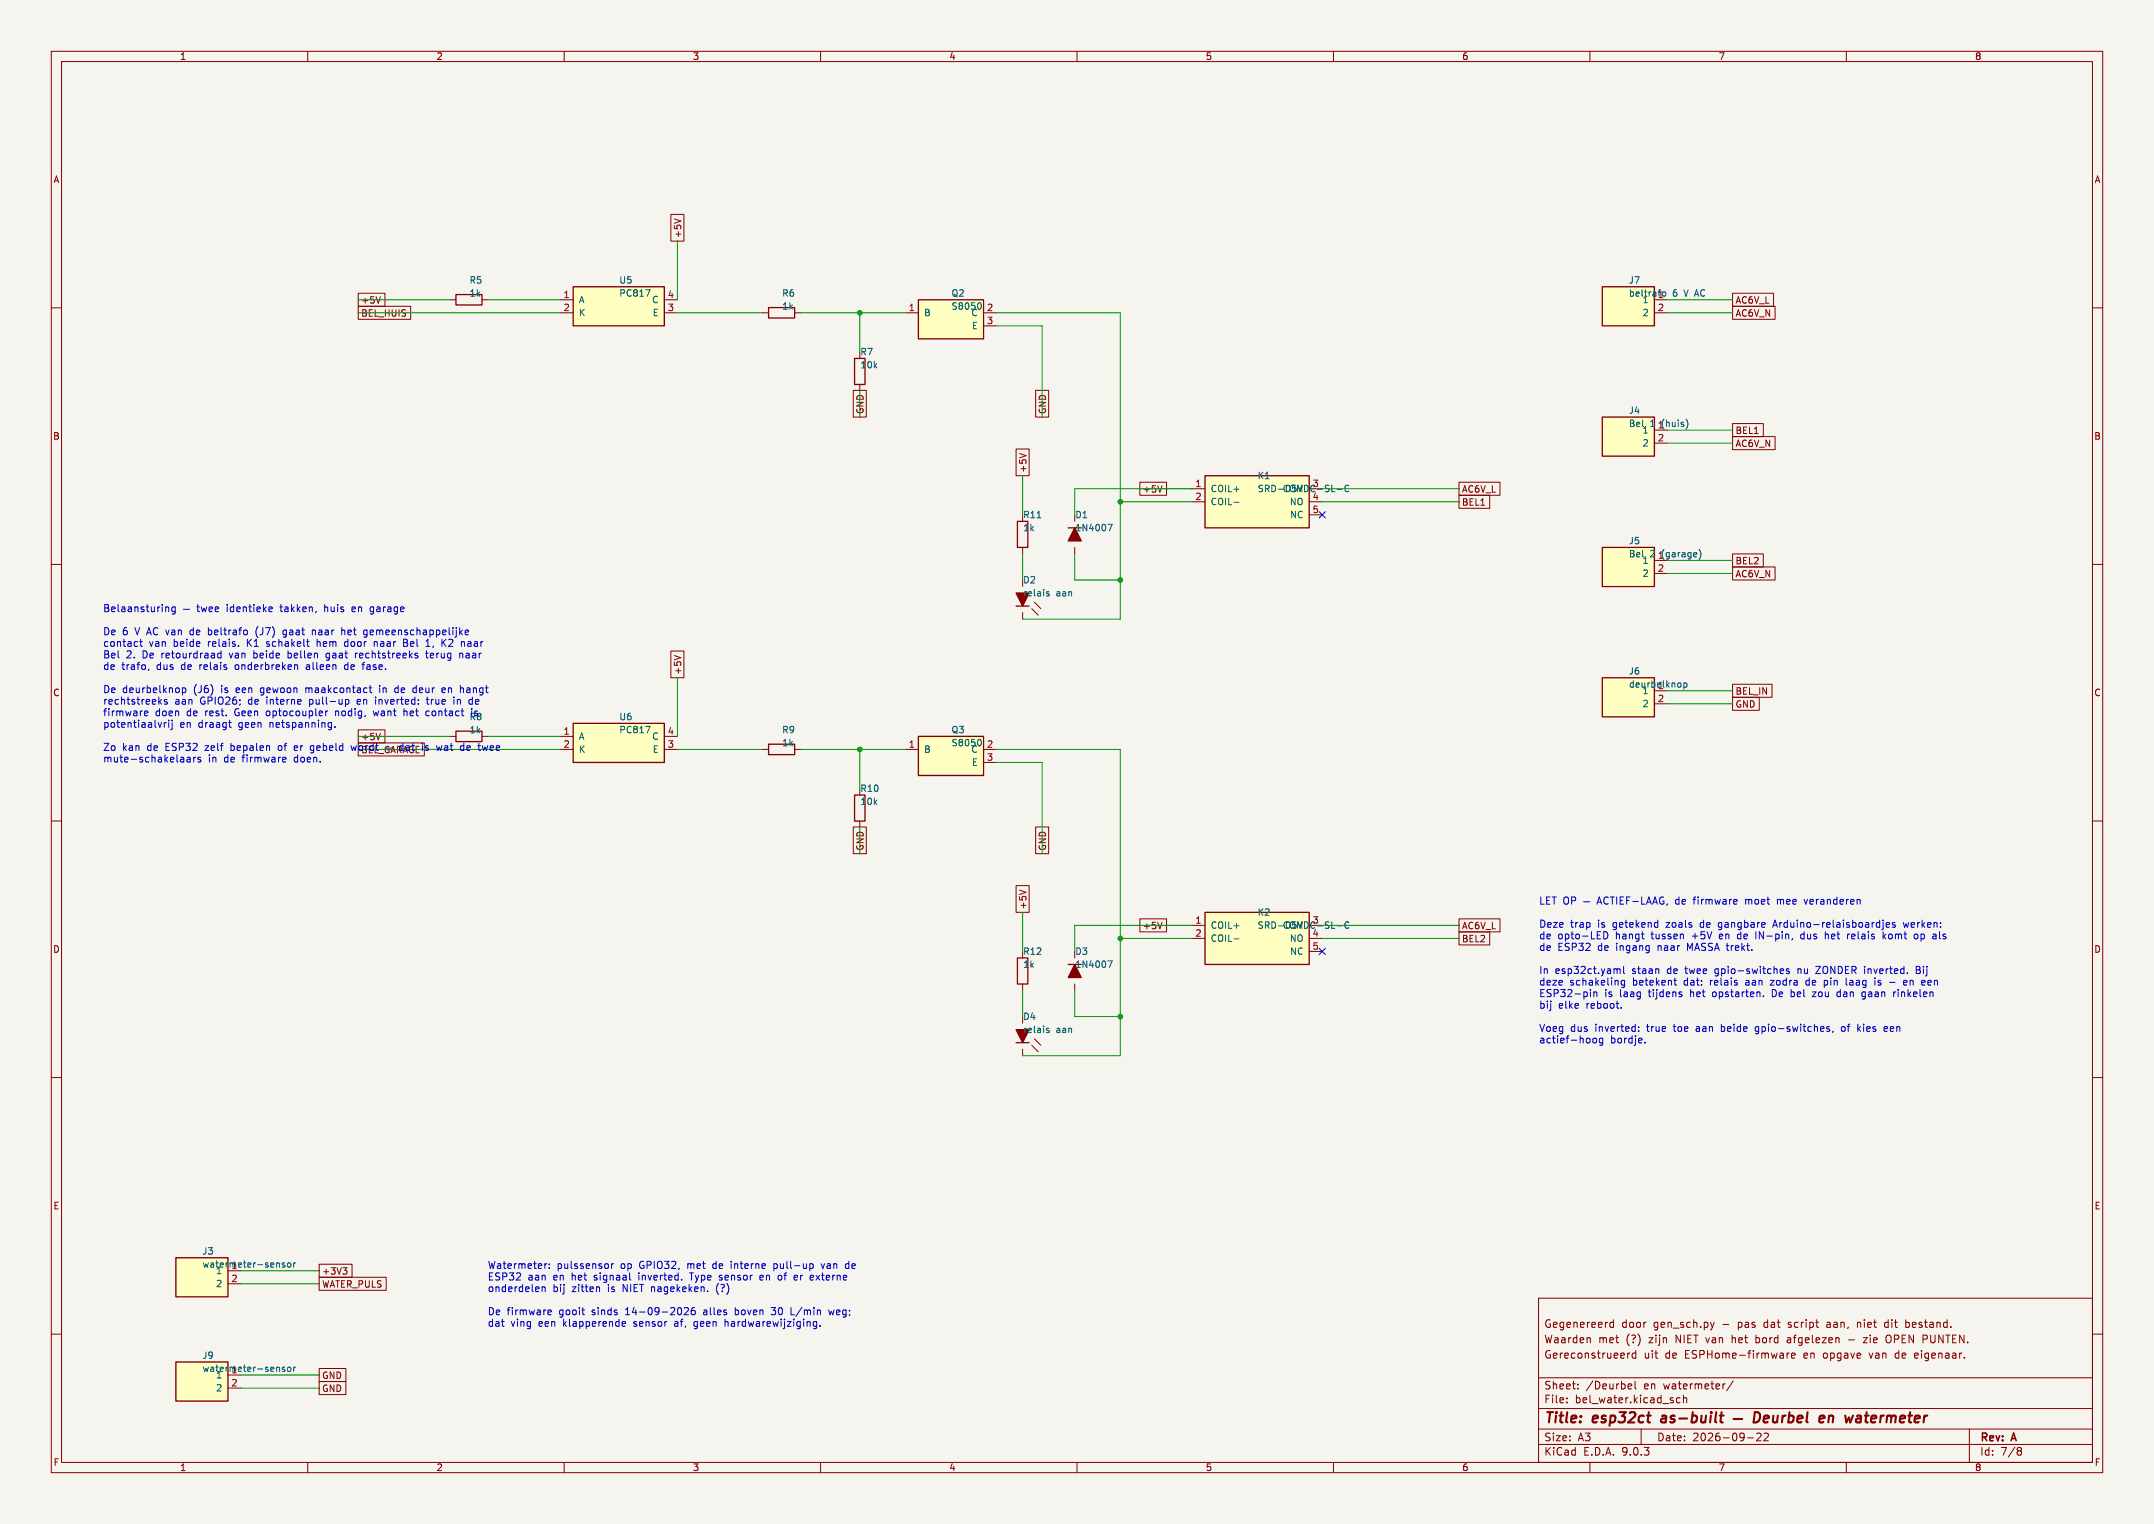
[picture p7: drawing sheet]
<svg xmlns="http://www.w3.org/2000/svg" width="420mm" height="297mm" viewBox="0 0 420 297" stroke-linecap="round" stroke-linejoin="round" font-family="sans-serif">
<path d="M0 0h420v297h-420z" fill="#f5f4ef" stroke="#f5f4ef" stroke-width=".19"/>
<g fill="none" stroke="#840000" stroke-width=".19">
<path d="M10 10h400v277h-400zM12 12h396v273h-396zM60 10v2M110 10v2M160 10v2M210 10v2M260 10v2M310 10v2M360 10v2M87.6 58.4h1.3M94 58.4h1.2M10 60h2"/>
<path d="M408 60h2M10 110h2M408 110h2M10 160h2M408 160h2M10 210h2M408 210h2M300 253h108v32h-108zM313.9 258.4l.3 .3 .4-.1M314.6 257.2v1.5M314.6 257.8l-.4-.1-.3 .3M333.5 257.7l.4 1"/>
<path d="M333.9 258.7l-.2 .3M334.2 257.7l-.3 1M356.2 258.2v.4M362.2 257.7v1M362.4 257.7l-.2 .1M368 257.7l-.4 .1-.2 .2 .1 .5 .5 .2M371.6 258.6h.6M371.6 257.8h.6M371.6 257.2v1.5M10 260h2M300 278.5h108M300 274.5h108"/>
<path d="M300 268.5h108M305.5 273.2v.2M305.5 272.5v.1M307.7 270.5v.2M307.7 269.8v.1M310 260.8l.1 .9M317.4 263.7v1M317.7 269.7l.4 .1 .1 .2-.8 .2M317.8 263.7l-.3 .1-.1 .2M318.1 270.6l-.4 .1M318.8 269.2v1.3l.2 .2M318.9 263.8l-.4-.1-.3 .3 .2 .6h.5"/>
<path d="M318.9 263.2v1.5M320 278.5v3M327.6 272.5l-.4-.1-.3 .3 .1 .6h.6M328.2 272.5l.2-.1 .4 .1 .1 .9M328.2 271.9v1.5M336.2 269.7h.2M337.9 269.1l-1.2 1.9M342.4 260.2v1.5M342.4 261.6l.1 .1M342.5 260.7l-.1 .1M342.5 279.4l.6-.1 .2 .1 .1 .3-1 1.1h1M343.9 279.4l.6-.1 .2 .1 .1 .3-.9 1.1h.9"/>
<path d="M348.4 263.7v1M348.9 263.7l-.3 .1-.2 .2M348.9 260.7l-.4 .1M349 261.1h-.3a.29 .29 0 0 0-.3 .3 .29 .29 0 0 0 .3 .3h.3M349.3 264.2l.7-.2-.1-.2-.4-.1-.2 .2 .1 .7h.5M360.4 261.1h1.2M363.3 260.7h.8l-.8 1h.8M367.8 261.5a.5 .5 0 0 0 .7 .1M368.5 260.3a.5 .5 0 0 0-.7 .1M369.6 263.8v.7M373.8 263.7h-.3l-.2 .2 .1 .7 .4 .1M374 264l-.7 .2"/>
<path d="M384 278.5v6.5M408 260h2M60 285v2M110 285v2M160 285v2M210 285v2M260 285v2M300 281.5h108M310 285v2M340.7 280.2h1.2M360 285v2M393.6 282.1l.4 .1 .2 .2-.3 .3"/>
<path d="M393.6 282.7h.3M393.9 282.7l.2 .2 .1 .4-.2 .2-.4 .1"/>
</g>
<g fill="none" stroke="#840000" stroke-width=".4">
<path d="M324 276.5l-.2 .4 .3 .3M335.3 275.9h.8M338 276.5h1.7M342.2 275.2a.96 .96 0 0 1 1 .6 .96 .96 0 0 1-.3 1.1l-.5 .3h-.5zM343.9 276.5l1-.2-.1-.3h-.7l-.3 .9 .3 .3 .6-.1M345.8 275.9l-.1 1.2a.57 .57 0 0 0 .8-.1M346.6 275.9l-.1 1.3M347.6 275.9l-.2 1.3M348.2 275.9l-.4 .1-.3 .3M348.8 276h.8l.1 .3v.5a.66 .66 0 0 1-1 .3M348.9 275.2l-.2 2M350.5 276.5l.9-.2v-.3h-.8l-.2 .9 .3 .3 .6-.1"/>
<path d="M352.4 275.2l-.2 1.7 .3 .3M354.8 276.5l.9-.2v-.3h-.8l-.2 .9 .3 .3 .5-.1M356.6 275.9l-.1 1.3M357.4 276a.57 .57 0 0 0-.8 .1M362.3 275.9l.5 .1v1.2M362.8 277.1l-.7 .1M362.9 276.3l-.7 .1"/>
</g>
<path d="M88.9 57.4h5.1v2h-5.1z" fill="none" stroke="#840000" stroke-width=".25"/>
<path d="M312.4 132.1h10.2v7.6h-10.2z" fill="#ffffc2"/>
<path d="M312.4 132.1h10.2v7.6h-10.2z" fill="none" stroke="#840000" stroke-width=".25"/>
<path d="M322.6 137.2h2.5" fill="none" stroke="#840000" stroke-width=".19"/>
<path d="M328.3 133.1v1.3M328.3 133.1h.4l.2 .2-.1 .6h-.5" fill="none" stroke="#006464" stroke-width=".19"/>
<path d="M34.3 265.4h10.1v7.6h-10.1z" fill="#ffffc2"/>
<path d="M88.9 142.5h5.1v2h-5.1zM34.3 265.4h10.1v7.6h-10.1z" fill="none" stroke="#840000" stroke-width=".25"/>
<path d="M87.6 143.5h1.3M94 143.5h1.2M44.4 270.5h2.6" fill="none" stroke="#840000" stroke-width=".19"/>
<path d="M55.5 266.5l-.3-.1-.2 .2 .1 .2 .4 .1v.3h-.5M56.2 266.5l.3-.1 .2 .3v.3l-.2 .3-.3-.1-.1-.2zM57.3 266.4v.9M57.6 266.4l-.3 .3" fill="none" stroke="#006464" stroke-width=".19"/>
<path d="M111.8 55.9h17.7v7.6h-17.7z" fill="#ffffc2"/>
<path d="M111.8 55.9h17.7v7.6h-17.7z" fill="none" stroke="#840000" stroke-width=".25"/>
<path d="M109.2 58.4h2.6M129.5 58.4h2.6M109.2 61h2.6M129.5 61h2.6" fill="none" stroke="#840000" stroke-width=".19"/>
<path d="M125.9 56.5h.8l-.5 1.2" fill="none" stroke="#006464" stroke-width=".19"/>
<path d="M312.4 81.3h10.2v7.6h-10.2z" fill="#ffffc2"/>
<path d="M312.4 81.3h10.2v7.6h-10.2z" fill="none" stroke="#840000" stroke-width=".25"/>
<path d="M322.6 83.8h2.5M322.6 86.4h2.5" fill="none" stroke="#840000" stroke-width=".19"/>
<path d="M329 82l.1 .5-.1 .8" fill="none" stroke="#006464" stroke-width=".19"/>
<path d="M111.8 141h17.7v7.6h-17.7z" fill="#ffffc2"/>
<path d="M111.8 141h17.7v7.6h-17.7z" fill="none" stroke="#840000" stroke-width=".25"/>
<path d="M109.2 143.5h2.6M109.2 146.1h2.6M129.5 143.5h2.6M129.5 146.1h2.6" fill="none" stroke="#840000" stroke-width=".19"/>
<path d="M125.9 141.5h.8l-.5 1.3" fill="none" stroke="#006464" stroke-width=".19"/>
<path d="M234.9 92.7h20.4v10.2h-20.4z" fill="#ffffc2"/>
<path d="M234.9 92.7h20.4v10.2h-20.4z" fill="none" stroke="#840000" stroke-width=".25"/>
<path d="M232.4 95.3h2.5M232.4 97.8h2.5M255.3 97.8h2.5M255.3 100.3h2.5" fill="none" stroke="#840000" stroke-width=".19"/>
<path d="M240.6 97.9h1M260.7 95.3h1M263 94.7a.6 .6 0 0 0-.8 .4 .6 .6 0 0 0 .6 .7l.2-.1" fill="none" stroke="#006464" stroke-width=".19"/>
<path d="M34.3 245.1h10.1v7.6h-10.1z" fill="#ffffc2"/>
<path d="M34.3 245.1h10.1v7.6h-10.1z" fill="none" stroke="#840000" stroke-width=".25"/>
<path d="M44.4 250.2h2.6" fill="none" stroke="#840000" stroke-width=".19"/>
<path d="M55.5 246.2l-.3-.1-.2 .2 .1 .2 .4 .1v.3h-.5M56.2 246.2l.3-.1 .2 .3v.3l-.2 .3-.3-.1-.1-.2zM57.3 246.1v.9M57.6 246.1l-.3 .3" fill="none" stroke="#006464" stroke-width=".19"/>
<path d="M312.4 55.9h10.2v7.6h-10.2z" fill="#ffffc2"/>
<path d="M312.4 55.9h10.2v7.6h-10.2z" fill="none" stroke="#840000" stroke-width=".25"/>
<path d="M322.6 58.4h2.5M322.6 61h2.5" fill="none" stroke="#840000" stroke-width=".19"/>
<path d="M324.4 56.9h.3l.1 .2-.1 .5-.3 .1" fill="none" stroke="#006464" stroke-width=".19"/>
<path d="M312.4 106.7h10.2v7.6h-10.2z" fill="#ffffc2"/>
<path d="M149.9 59.9h5v2.1h-5zM166.6 69.9h2.1v5h-2.1zM312.4 106.7h10.2v7.6h-10.2z" fill="none" stroke="#840000" stroke-width=".25"/>
<path d="M148.6 61h1.3M154.9 61h1.3M167.6 74.9v1.3M322.6 109.2h2.5M322.6 111.8h2.5" fill="none" stroke="#840000" stroke-width=".19"/>
<path d="M331.3 107.1a1.46 1.46 0 0 1 0 1.9" fill="none" stroke="#006464" stroke-width=".19"/>
<path d="M179.1 58.4h12.7v7.6h-12.7z" fill="#ffffc2"/>
<path d="M179.1 58.4h12.7v7.6h-12.7zM198.1 118.1h2.6" fill="none" stroke="#840000" stroke-width=".25"/>
<path d="M176.5 61h2.6M191.8 61h2.5M191.8 63.5h2.5M199.4 119.4v1.3M201.2 118.6l1.2 1.3M201.7 117.3l1.2 1.3" fill="none" stroke="#840000" stroke-width=".19"/>
<path d="M191 59a.79 .79 0 0 1 0 1.3M204.1 115.7l.5 .2-.1 .2h-.3M204.1 115.4h.4" fill="none" stroke="#006464" stroke-width=".19"/>
<path d="M198.1 115.6h2.6l-1.3 2.5z" fill="#840000" stroke="#840000" stroke-width=".25"/>
<path d="M179.1 143.5h12.7v7.6h-12.7z" fill="#ffffc2"/>
<path d="M149.9 145h5v2.1h-5zM166.6 154.9h2.1v5.1h-2.1zM179.1 143.5h12.7v7.6h-12.7z" fill="none" stroke="#840000" stroke-width=".25"/>
<path d="M148.6 146.1h1.3M154.9 146.1h1.3M176.5 146.1h2.6M191.8 146.1h2.5M191.8 148.6h2.5M167.6 160v1.3" fill="none" stroke="#840000" stroke-width=".19"/>
<path d="M191 144.1a.79 .79 0 0 1 0 1.3" fill="none" stroke="#006464" stroke-width=".19"/>
<path d="M234.9 177.8h20.4v10.2h-20.4z" fill="#ffffc2"/>
<path d="M198.4 101.6h2v5.1h-2zM208.3 102.9h2.5M234.9 177.8h20.4v10.2h-20.4zM198.4 186.7h2v5.1h-2zM208.3 188h2.5M198.1 203.2h2.6" fill="none" stroke="#840000" stroke-width=".25"/>
<g fill="none" stroke="#840000" stroke-width=".19">
<path d="M69.8 59.7h10.3v2.5h-10.3zM69.8 57.1h5.3v2.6h-5.3zM74.2 57.8l-.4 1.3M130.8 41.8h2.6v5.2h-2.6zM131.5 42.7l1.3 .4M337.8 57.1h8v2.6h-8zM337.8 59.7h8.3v2.5h-8.3zM166.4 76.1h2.5v5.2h-2.5zM201.9 76.1h2.6v5.2h-2.6zM198.1 87.5h2.6v5.2h-2.6zM198.8 88.4l1.3 .4M222.2 94h5.3v2.5h-5.3z"/>
<path d="M226.6 94.7l-.4 1.2M284.5 94h8v2.5h-8zM284.5 96.5h6v2.6h-6zM337.8 85.1h8.3v2.5h-8.3zM337.8 82.5h6v2.6h-6zM199.4 106.7v1.3M209.5 106.7v1.3M337.8 110.5h8.3v2.5h-8.3zM337.8 107.9h6v2.6h-6zM130.8 126.9h2.6v5.2h-2.6zM131.5 127.8l1.3 .4M337.8 133.3h7.7v2.6h-7.7z"/>
<path d="M337.8 135.9h5.2v2.5h-5.2zM69.8 142.2h5.3v2.6h-5.3zM69.8 144.8h12.9v2.5h-12.9zM74.2 142.9l-.4 1.3M166.4 161.2h2.5v5.2h-2.5zM198.1 172.6h2.6v5.2h-2.6zM198.8 173.5l1.3 .4M201.9 161.2h2.6v5.2h-2.6zM222.2 179.1h5.3v2.5h-5.3zM226.6 179.7l-.4 1.3M284.5 179.1h8v2.5h-8zM199.4 191.8v1.2"/>
<path d="M209.5 191.8v1.2M232.4 180.3h2.5M232.4 182.9h2.5M255.3 182.9h2.5M255.3 185.4h2.5M284.5 181.6h6v2.6h-6zM199.4 204.5v1.2M201.2 203.7l1.2 1.3M201.7 202.4l1.2 1.3M62.2 248.9h13.1v2.6h-13.1zM62.2 246.4h6.4v2.5h-6.4zM66.9 247.1h.7l-.4 .4"/>
<path d="M67.4 247.5l.2 .3v.3l-.2 .2M62.2 266.7h5.2v2.5h-5.2zM62.2 269.2h5.2v2.6h-5.2z"/>
</g>
<path d="M202.2 100.9h.7M216 102.2h.9l-.6 1.2M263 179.8a.6 .6 0 0 0-.8 .4 .6 .6 0 0 0 .6 .7l.2-.1M216 187.3h.9l-.6 1.2M240.6 183h1M260.7 180.4h1M204.1 200.8l.5 .2-.1 .2h-.3M204.1 200.5h.4" fill="none" stroke="#006464" stroke-width=".19"/>
<g fill="#840000" stroke="#840000" stroke-width=".25">
<path d="M209.5 102.9l1.3 2.5h-2.5z"/>
<path d="M198.1 200.7h2.6l-1.3 2.5z"/>
<path d="M209.5 188l1.3 2.5h-2.5z"/>
</g>
<g fill="none" stroke="#009600" stroke-width=".19">
<path d="M69.8 58.4h17.8M95.2 58.4h14M132.1 47v11.4M325.1 58.4h12.7M69.8 61h39.4M132.1 61h16.5M156.2 61h20.3M167.6 61v7.6M167.6 76.2v5.1M194.3 61h24.1v59.7h-19M194.3 63.5h8.9v17.8M325.1 61h12.7"/>
<path d="M199.4 92.7v7.6M218.4 97.8h14M232.4 95.3h-22.9v5M257.8 95.3h26.7M257.8 97.8h26.7M325.1 86.4h12.7M325.1 83.8h12.7M199.4 108v5M209.5 108v5h8.9M325.1 111.8h12.7M325.1 109.2h12.7M132.1 132.1v11.4"/>
<path d="M325.1 134.6h12.7M325.1 137.2h12.7M69.8 146.1h39.4M69.8 143.5h17.8M95.2 143.5h14M132.1 146.1h16.5M156.2 146.1h20.3M167.6 146.1v7.6M194.3 148.6h8.9v17.8M194.3 146.1h24.1v59.6h-19M167.6 161.3v5.1M199.4 177.8v7.6"/>
<path d="M199.4 193v5.1M209.5 193v5.1h8.9M218.4 182.9h14M232.4 180.3h-22.9v5.1M257.8 180.3h26.7M257.8 182.9h26.7M47 250.2h15.2M47 247.6h15.2M47 270.5h15.2M47 268h15.2"/>
</g>
<path d="M257.2 99.7l1.2 1.2M258.4 99.7l-1.2 1.2M257.2 184.8l1.2 1.2M258.4 184.8l-1.2 1.2" fill="none" stroke="#000084" stroke-width=".19"/>
<g fill="none" stroke="#0000c2" stroke-width=".19">
<path d="M32.4 118.3h.4l.1 .9M34.2 118.3h-.4l-.3 .2 .1 .6h.6M34.2 118.3v1.1l-.3 .3-.3-.1M35.8 118.7h1.2M38.4 118.3h.5M38.6 117.8v1.2l.3 .2M39.2 118.3l.3 .9 .3-.7 .2 .7 .3-.9M40.8 118.7l.6-.1v-.3h-.4l-.2 .2v.6h.6M42 118.7l.6-.1v-.3h-.4l-.2 .2v.6h.6M52.6 118.3h.4l.1 .3-.7 .1M53 119.1l-.4 .1M68.8 118.3l-.2 .2v.5l.2 .2"/>
<path d="M69.3 118.6l-.7 .1M72.2 119.6l.4 .1M72.7 118.3h-.3l-.2 .2v.6l.5 .1M27.2 125h.6M27.4 124.6v1.2l.4 .2M28.2 139l.6-.1v-.3h-.4l-.2 .2v.6h.6M29 130.4l-.1 .3M31.1 136.7l.4 .5M31.5 136.3l-.5 .5M32.1 136.4v.3l.5 .1v.2l-.2 .2h-.4M35.6 134.1v1.4M35.6 134.1h.4l.2 .2-.1 .6h-.5"/>
<path d="M40.6 122.3v1.4M40.6 123.6l.2 .1M40.8 122.8h-.2M43.1 126.8v1.4M43.1 127.4l-.4-.1-.3 .3 .2 .6h.5M46.5 125.8v.2M50.2 122.2a1.65 1.65 0 0 0 0 2M55.2 124.1h.5M55.7 122.8h-.3l-.2 .2v.6l.5 .1M56.2 126.8v1.4M56.2 128.2h.1M56.3 127.3l-.1 .1"/>
<path d="M57.8 129.5l.2 .2v.8M59.6 134.1v.9M59.8 134.1l-.2 .1M59.9 129.5l-.1 .1M59.9 129.9l-.2 .2 .2 .4M60.2 126h.1M60.9 122.9l.2-.1h.3l.1 .9M60.9 122.8v.9M61.8 124.6v1.4M62 125l-.2 .2M63.5 138.6v.9M63.6 138.7l-.1 .1"/>
<path d="M63.6 128.6l.4 .1M64.1 127.3h-.3l-.2 .3v.5l.5 .1M65.4 138.6v.9M66.6 122.9l.2-.1h.4v.9M66.6 122.3v1.4M67.2 129.7v.5l.2 .3M67.4 136.4l.4-.1 .2 .3-.1 .6h-.5M67.4 136.3v1.4M67.4 125l-.2 .3v.4l.2 .3M69.3 127.3v.9M69.7 127.3l-.4 .3M69.8 136.3l-.2 .2v.5l.2 .2"/>
<path d="M70.3 136.6l-.7 .2M70.6 129.5h.5M71.2 122.8h.4M71.6 123.6l-.4 .1M71.6 122.8v1.1l-.3 .3M72 134.1h.5M72.2 133.6v1.2l.3 .2M72.8 138.6l.2 .9 .3-.7M73 125v1M73.2 135.8v.2M73.2 136.3v.9M74 133.6v.1"/>
<path d="M74 134.1v.9M77.5 134.1h-.3l-.2 .2v.6l.5 .1M78.7 124.6v1.4l.7-.1M78.7 125.2h.5M78.8 138.1v1.4M79.2 125.2l.2 .1M79.3 125.2h-.1M79.3 138.6h-.3l-.2 .1M80.8 134.1h.4M81.2 134.9l-.4 .1M83 127.3h.5M83 126h.8"/>
<path d="M83.1 136.3h.5M83.1 139.4l.2 .1 .4-.1M83.2 126.8v1.2l.3 .2M83.3 135.8v1.2l.3 .2M83.4 124.6v1.4M83.7 138.6h-.4l-.2 .1M86.2 134.1h.4l.2 .3-.6 .1M86.2 134.9h.6M86.4 125.2l.6 .8M87 124.6l-.8 .8M88.5 136.3v.9M89.6 127.4l.2-.1 .4 .1v.8"/>
<path d="M89.6 127.3v.9M89.8 133.6v1.4M90.2 134.1l.2 .2v.7M90.8 123.6h.5M90.8 122.8h.4l.2 .3-.7 .1M92 138.1v.1M92 138.6v.9M92.1 137.2h-.4M92.1 135.8v1.4M92.8 138.6l-.2 .2M31.5 140.8l-.3 .9M32 140.8v.9"/>
<path d="M32.4 140.8l-.4 .3M32.9 140.8v.9M33.6 140.8v1.2l-.3 .2M36.5 147.6h.5l.1 .9M37.1 147.9l-.5 .1-.2 .2 .2 .3 .5-.1M37.8 147.6v.9M38.2 147.6l-.4 .2M39.1 147.6h-.3l-.2 .2v.2l.5 .1v.3h-.5M44.6 140.8h.5M44.8 141.7h.3M54.4 145.4l-.2 .2 .2 .6M55.3 147.6h.4l.1 .3-.7 .1"/>
<path d="M55.7 148.4l-.4 .1M57.8 145.3h-.2l-.2 .2v.7l.4 .1M58 145.7l-.6 .1M60.6 146.7h.4M60.6 146.2l.4 .1M61 145.3l-.4 .1M64.5 140.8l.1 .1M64.6 140.8v1.3M64.6 141.7h-.1M65.3 141.6v.1M68.4 145.3l.3 1 .3-.7 .2 .7M78.6 144.9v1.4"/>
<path d="M80.5 144.9v1.2M82.4 144.9v.1M83.5 145.4l-.3-.1-.2 .3 .6 .4M83.6 146.1l-.2 .2-.4-.1M86.2 145.3l-.3 1M91.5 145.3h-.3l-.2 .2 .1 .7 .4 .1M91.7 145.7l-.7 .1M95.1 145.3l-.3 1-.2-.7M300.4 174.8v1.4h.7M301.6 175.5h.4M302.2 174.8h-.6v1.4h.6M302.6 174.8h.8"/>
<path d="M303 174.8v1.4M305.1 174.9l.1-.1a.47 .47 0 0 1 .6 .5v.4a.47 .47 0 0 1-.4 .5 .47 .47 0 0 1-.5-.5v-.4zM306.4 175.5h.7l.1-.2v-.4l-.8-.1v1.4M308.8 175.7h1.2M311.4 176.2l.4-1.4 .5 1.4M311.5 175.8h.7M313.6 174.9a.66 .66 0 0 0-1 .5 .66 .66 0 0 0 .7 .8l.3-.1M314 174.8h.8M314.4 174.8v1.4M315.2 174.8v1.4M315.9 175.5h.5M316.6 174.8h-.7v1.4h.7"/>
<path d="M317.2 175.5h.4M317.8 174.8h-.6v1.4M318.4 175.7h1M320.1 174.8v1.4h.7M321 176.2l.5-1.4 .5 1.4M321.2 175.8h.6M322.2 176.2l.5-1.4 .5 1.4M322.4 175.8h.6M324.4 174.9a.65 .65 0 0 0-.8 .6 .65 .65 0 0 0 .8 .6v-.5h-.2M325.1 176.1l-.1 .3M335.2 179.8l-.2 .2 .2 .6M340.4 175.3v.9"/>
<path d="M340.6 175.3l-.2 .1M346.1 179.3l-.5 1.4M346.6 175.3v.9M347 175.3l-.4 .1M351.8 175.3l.3 .9 .3-.9M367.2 179.3v.1M367.2 179.8v1.2l-.3 .2M369.5 179.8h-.3l-.2 .2v.2l.5 .1v.3h-.5M371.1 179.8l.3 .9 .2-.7M310.1 193.3v.9M310.8 193.3v.9M311.3 193.4l.1 .8"/>
<path d="M312.7 181.6v1.4a.73 .73 0 0 0 .8-.4 .73 .73 0 0 0-.1-.8M315.1 188.8l.2 .2M315.3 189l.2-.2 .3 .1 .1 .8M315.3 189v.7M316.1 196.4v.1M316.6 188.3v1.2l.2 .2M316.8 191.1v1.1l-.3 .3-.3-.1M316.8 191.1h-.4l-.3 .2 .1 .6h.6M326.4 191.1h.5M326.6 190.6v1.2l.3 .2M327.9 193.8v.4M335.1 181.1l.1 .1"/>
<path d="M335.6 199.6v1.4M338.8 182.2v.5l.1 .2M342.4 181.6v1.4M343.8 194.1v.1M345.6 192.8v1.4h.3M345.8 180.3h.6M345.9 191.1l-.7 .9h.7M347.3 188.8l.4 .1 .1 .2-.7 .2M347.7 189.7h-.4M348.8 188.9l-.3-.1-.2 .2 .1 .2 .4 .1v.4h-.5M349.5 182.9l-.1 .3M350.6 188.8v.9"/>
<path d="M350.8 188.8l-.2 .1M351.2 182.2v.6l.4 .2M352.4 191.1l-.3 .2v.4l.3 .3M353.4 193.3h.7l-.7 .9h.7M354 188.3h1l-1 1.4h1M355.7 191.9h.5M355.7 191.1h.5M356.4 182.1l.1 .9M358.2 194l.2 .2h.4M358.2 193.4v.2M360 190.6v1.2l.2 .2M361.1 182.1v.8"/>
<path d="M361.7 182.4l-.7 .1M363.2 194.2h.5M363.7 193.3v1.1l-.3 .3-.3-.1M365.6 191.1v.9M366.2 191.9l.4 .1M366.4 191.1l-.2 .2 .2 .2M367.2 181.6v1.4M367.3 182.4l.4 .6M367.7 182l-.5 .6M367.8 180.2l.6-.1v-.3h-.4l-.2 .2v.6h.6M368.4 191.5h1.1M369.6 193.3l-.3 .1"/>
<path d="M370.1 192.8v.2M370.1 193.3v.9M371.2 191.5l.6-.1v-.3h-.4l-.2 .2v.6h.6M373.5 182l.3 .1 .2 .2-.1 .5-.4 .2M373.6 189h.5M374.1 189l.2 .1M374.3 188.5l-.7-.2v1.4h.7M374.3 188.9l-.2 .1M376 191.1l-.1 .7 .2 .2M376.6 191.4l-.7 .1M310.6 202.5l.2-.2 .4 .2 .1 .5-.1 .2-.4 .1-.2-.2zM312.5 202.4l-.4-.1-.3 .3 .2 .6h.5"/>
<path d="M312.5 202.3v1.2l-.3 .2h-.3M319.5 200.9v.1M319.5 200.1v.2M320.8 203.1v.2M335.6 200.9l.2 .1M335.8 200.1h-.2M342.3 201.4l.3 .1M342.8 200.1h-.3l-.3 .2 .1 .6 .5 .1M356.7 200.1h-.3l-.2 .2v.2l.5 .1v.3h-.5M357.4 200.9l-.1 .3M359.5 200.1h-.3l-.2 .2 .1 .6 .4 .1M362.4 200.5l.4 .5"/>
<path d="M362.8 200.1l-.6 .5M367.4 200.9h.6M367.4 200.1h.4l.2 .3-.6 .1M105.7 250.8v.9M105.7 250.9l.2-.1h.3l.1 .9M106.6 246.3l-.4 .2M106.9 256.2h.5M106.9 255.4l.4-.1 .2 .3-.7 .2M107.1 247.1v.1M107.1 246.3v.2M113.4 255.3h.6M113.8 256.2h.2"/>
<path d="M116.8 250.8l.1 .9M119.2 246.3v.9M119.6 246.3l-.4 .2M121.3 258.3l.2 .2 .4-.1M121.3 257.7l.2-.2h.3l.2 .2v.2l-.7 .1M122.8 249.4l.2 .1M132.8 255.1v.9M133.4 255l.6-.2 .2 .4-.8 1h.8M135.4 258.9h.1M135.4 254.8l-.4 .1a.94 .94 0 0 0 0 1.3l.5-.1 .1-.5-.3-.2h-.4l-.1 .2M135.4 257.6l-.1 .2 .1 .6M139.8 250.7l-.1 .6 .1 .5"/>
<path d="M140.2 249.4l.4 .1M140.6 248.5l-.4 .2 .1 .2 .3 .1M141.4 257.1v1.4M141.8 257.5l-.4 .2M142.6 245.8v.1M142.6 246.3v.9M143.4 254.8v1.4M143.4 256.2h.1M143.5 255.3l-.1 .1M148.6 248.5h-.2l-.2 .2v.7l.4 .1M148.8 248.9l-.6 .1M150.4 256.1l.6 .1"/>
<path d="M150.4 254.8h.8M150.9 246.3v1.4M150.9 247.1l.4 .1M151.3 246.3h-.4M152.4 249.3l-.2 .2-.4-.1M154.2 254.8v1.4h.7M155.4 249.4l-.4 .1M155.4 248.6l.1 .3-.7 .1M158 246.3h.3l.3 .2-.1 .6-.5 .1M158.7 258.4h.5M158.7 257.6h.5M159.2 257.5v1.2l-.2 .2h-.4"/>
<path d="M159.9 258.3v.2M160.1 246.3l.3 .9 .4-.9M161.6 255.3l.2 .9 .3-.6 .3 .6M164.9 247.1l.2 .1 .4-.1M165.5 246.3h-.4l-.2 .1"/>
</g>
<g fill="#009600" stroke="#009600" stroke-width=".19">
<circle cx="167.6" cy="61" r=".46"/>
<circle cx="218.4" cy="113" r=".46"/>
<circle cx="167.6" cy="146.1" r=".46"/>
<circle cx="218.4" cy="97.8" r=".46"/>
<circle cx="218.4" cy="198.1" r=".46"/>
<circle cx="218.4" cy="182.9" r=".46"/>
</g>
<g font-size="2.8" fill="#840000">
<text x="301" y="277.9">Title:</text>
<text x="310.6" y="277.9">esp32ct</text>
<text x="324.8" y="277.9">as-built</text>
<text x="358" y="277.9">en</text>
<text x="363.9" y="277.9">watermeter</text>
</g>
<g font-size="2.1" fill="#840000">
<text x="301" y="262">Waarden</text>
<text x="301" y="259">Gegenereerd</text>
<text x="311.6" y="262">met</text>
<text x="316.1" y="259">door</text>
<text x="317.1" y="262">(?)</text>
<text x="321.7" y="262">zijn</text>
<text x="322.4" y="259">gen_sch.py</text>
<text x="327" y="262">NIET van</text>
<text x="336" y="259">-</text>
<text x="338.2" y="262">het</text>
<text x="339.1" y="259">pas</text>
<text x="343" y="262">bord</text>
<text x="344.3" y="259">dat</text>
<text x="349.2" y="259">script</text>
<text x="349.3" y="262">afgelezen</text>
<text x="356.9" y="259">aan,</text>
<text x="363" y="259">niet</text>
<text x="364.6" y="262">zie</text>
<text x="368.5" y="259">dit</text>
<text x="369.1" y="262">OPEN PUNTEN.</text>
<text x="372.7" y="259">bestand.</text>
<text x="301" y="265">Gereconstrueerd</text>
<text x="320.5" y="265">uit</text>
<text x="324.7" y="265">de</text>
<text x="328.7" y="265">ESPHome-firmware</text>
<text x="352" y="265">en</text>
<text x="355.9" y="265">opgave</text>
<text x="365.1" y="265">van</text>
<text x="370.2" y="265">de</text>
<text x="374.2" y="265">eigenaar.</text>
<text x="301" y="273.7">File:</text>
<text x="301" y="271">Sheet:</text>
<text x="307.1" y="273.7">bel_water.kicad_sch</text>
<text x="309.2" y="271">/Deurbel</text>
<text x="320.6" y="271">en</text>
<text x="324.5" y="271">watermeter/</text>
<text x="301" y="281.1">Size:</text>
<text x="307.6" y="281.1">A3</text>
<text x="323" y="281.1">Date:</text>
<text x="330" y="281.1">2026-09-22</text>
<text x="386" y="281.3">Rev:</text>
<text x="392.4" y="281.3">A</text>
<text x="301" y="283.9">KiCad</text>
<text x="308.7" y="283.9">E.D.A.</text>
<text x="316.3" y="283.9">9.0.3</text>
<text x="386" y="283.9">Id:</text>
<text x="390.1" y="283.9">7/8</text>
</g>
<g font-size="1.9" fill="#0000c2">
<text x="20" y="119.6">Belaansturing</text>
<text x="44.4" y="119.6">identieke</text>
<text x="55" y="119.6">takken,</text>
<text x="63.8" y="119.6">huis</text>
<text x="69.3" y="119.6">en</text>
<text x="73" y="119.6">garage</text>
<text x="20" y="124.1">De 6</text>
<text x="26.4" y="124.1">V AC van</text>
<text x="37.6" y="124.1">de</text>
<text x="41.3" y="124.1">beltrafo</text>
<text x="50.7" y="124.1">(J7)</text>
<text x="56.2" y="124.1">gaat</text>
<text x="62.1" y="124.1">naar</text>
<text x="68" y="124.1">het</text>
<text x="72.5" y="124.1">gemeenschappelijke</text>
<text x="20" y="126.4">contact</text>
<text x="20" y="128.6">Bel</text>
<text x="20" y="130.9">de</text>
<text x="23.7" y="130.9">trafo,</text>
<text x="24.6" y="128.6">2.</text>
<text x="27.8" y="128.6">De retourdraad</text>
<text x="29" y="126.4">van</text>
<text x="30.6" y="130.9">dus</text>
<text x="33.9" y="126.4">beide</text>
<text x="35.5" y="130.9">de</text>
<text x="39.2" y="130.9">relais</text>
<text x="40.7" y="126.4">relais.</text>
<text x="45.1" y="128.6">van</text>
<text x="46.4" y="130.9">onderbreken</text>
<text x="48.5" y="126.4">K1</text>
<text x="50" y="128.6">beide</text>
<text x="52.5" y="126.4">schakelt</text>
<text x="56.8" y="128.6">bellen</text>
<text x="60.4" y="130.9">alleen</text>
<text x="62.5" y="126.4">hem</text>
<text x="64.4" y="128.6">gaat</text>
<text x="68" y="126.4">door</text>
<text x="68" y="130.9">de</text>
<text x="70.3" y="128.6">rechtstreeks</text>
<text x="71.8" y="130.9">fase.</text>
<text x="74" y="126.4">naar</text>
<text x="79.9" y="126.4">Bel</text>
<text x="84.3" y="128.6">terug</text>
<text x="84.4" y="126.4">1,</text>
<text x="87.7" y="126.4">K2</text>
<text x="91" y="128.6">naar</text>
<text x="91.7" y="126.4">naar</text>
<text x="20" y="135.4">De deurbelknop</text>
<text x="20" y="137.6">rechtstreeks</text>
<text x="34" y="137.6">aan</text>
<text x="37.8" y="135.4">(J6)</text>
<text x="39.1" y="137.6">GPIO26;</text>
<text x="43.3" y="135.4">is</text>
<text x="46.4" y="135.4">een</text>
<text x="48.6" y="137.6">de</text>
<text x="51.3" y="135.4">gewoon</text>
<text x="52.3" y="137.6">interne</text>
<text x="60.3" y="135.4">maakcontact</text>
<text x="60.8" y="137.6">pull-up</text>
<text x="70.3" y="137.6">en</text>
<text x="74" y="137.6">inverted:</text>
<text x="74.8" y="135.4">in</text>
<text x="78" y="135.4">de</text>
<text x="81.7" y="135.4">deur</text>
<text x="84.3" y="137.6">true</text>
<text x="87.6" y="135.4">en</text>
<text x="89.7" y="137.6">in</text>
<text x="91.3" y="135.4">hangt</text>
<text x="92.8" y="137.6">de</text>
<text x="20" y="139.9">firmware</text>
<text x="20" y="142.1">potentiaalvrij</text>
<text x="30.2" y="139.9">doen</text>
<text x="35" y="142.1">en</text>
<text x="36.5" y="139.9">de</text>
<text x="38.8" y="142.1">draagt</text>
<text x="40.2" y="139.9">rest.</text>
<text x="46.1" y="139.9">Geen</text>
<text x="46.7" y="142.1">geen</text>
<text x="52.4" y="139.9">optocoupler</text>
<text x="52.9" y="142.1">netspanning.</text>
<text x="66.1" y="139.9">nodig,</text>
<text x="73.7" y="139.9">want</text>
<text x="79.8" y="139.9">het</text>
<text x="84.3" y="139.9">contact</text>
<text x="93.3" y="139.9">is</text>
<text x="20" y="146.7">Zo</text>
<text x="20" y="148.9">mute-schakelaars</text>
<text x="23.8" y="146.7">kan</text>
<text x="28.8" y="146.7">de</text>
<text x="32.5" y="146.7">ESP32</text>
<text x="40.4" y="146.7">zelf</text>
<text x="40.6" y="148.9">in</text>
<text x="43.8" y="148.9">de</text>
<text x="45.5" y="146.7">bepalen</text>
<text x="47.5" y="148.9">firmware</text>
<text x="54.9" y="146.7">of</text>
<text x="57.7" y="148.9">doen.</text>
<text x="58.2" y="146.7">er</text>
<text x="61.6" y="146.7">gebeld</text>
<text x="69.7" y="146.7">wordt</text>
<text x="84.1" y="146.7">is</text>
<text x="87.1" y="146.7">wat</text>
<text x="91.9" y="146.7">de</text>
<text x="95.6" y="146.7">twee</text>
<text x="327" y="176.6">de</text>
<text x="330.8" y="176.6">firmware</text>
<text x="341" y="176.6">moet</text>
<text x="347.4" y="176.6">mee</text>
<text x="352.9" y="176.6">veranderen</text>
<text x="300" y="181.1">Deze</text>
<text x="300" y="183.4">de</text>
<text x="300" y="185.6">de</text>
<text x="303.7" y="183.4">opto-LED</text>
<text x="303.7" y="185.6">ESP32</text>
<text x="306.2" y="181.1">trap</text>
<text x="311.6" y="185.6">de</text>
<text x="311.6" y="181.1">is</text>
<text x="314.7" y="181.1">getekend</text>
<text x="315.1" y="183.4">hangt</text>
<text x="315.3" y="185.6">ingang</text>
<text x="322.2" y="183.4">tussen</text>
<text x="323.6" y="185.6">naar</text>
<text x="325.2" y="181.1">zoals</text>
<text x="329.5" y="185.6">MASSA trekt.</text>
<text x="330.2" y="183.4">+5V</text>
<text x="332" y="181.1">de</text>
<text x="335.7" y="181.1">gangbare</text>
<text x="335.8" y="183.4">en</text>
<text x="339.5" y="183.4">de</text>
<text x="343.2" y="183.4">IN-pin,</text>
<text x="346.6" y="181.1">Arduino-relaisboardjes</text>
<text x="352.2" y="183.4">dus</text>
<text x="357.1" y="183.4">het</text>
<text x="361.6" y="183.4">relais</text>
<text x="368.7" y="183.4">komt</text>
<text x="372.2" y="181.1">werken:</text>
<text x="375" y="183.4">op</text>
<text x="378.8" y="183.4">als</text>
<text x="300" y="190.1">In</text>
<text x="303.2" y="190.1">esp32ct.yaml</text>
<text x="318.3" y="190.1">staan</text>
<text x="325.3" y="190.1">de</text>
<text x="329" y="190.1">twee</text>
<text x="334.9" y="190.1">gpio-switches</text>
<text x="351.2" y="190.1">nu</text>
<text x="355" y="190.1">ZONDER inverted.</text>
<text x="374.8" y="190.1">Bij</text>
<text x="300" y="192.4">deze</text>
<text x="300" y="194.6">ESP32-pin</text>
<text x="300" y="196.9">bij</text>
<text x="303.8" y="196.9">elke</text>
<text x="306" y="192.4">schakeling</text>
<text x="309.4" y="196.9">reboot.</text>
<text x="312.8" y="194.6">is</text>
<text x="315.9" y="194.6">laag</text>
<text x="318.4" y="192.4">betekent</text>
<text x="321.7" y="194.6">tijdens</text>
<text x="328.5" y="192.4">dat:</text>
<text x="329.9" y="194.6">het</text>
<text x="333.8" y="192.4">relais</text>
<text x="334.4" y="194.6">opstarten.</text>
<text x="340.9" y="192.4">aan</text>
<text x="345.9" y="192.4">zodra</text>
<text x="346.2" y="194.6">De bel</text>
<text x="353" y="192.4">de</text>
<text x="354.5" y="194.6">zou</text>
<text x="356.7" y="192.4">pin</text>
<text x="359.4" y="194.6">dan</text>
<text x="361.1" y="192.4">laag</text>
<text x="364.4" y="194.6">gaan</text>
<text x="366.9" y="192.4">is</text>
<text x="370.8" y="194.6">rinkelen</text>
<text x="372.9" y="192.4">en</text>
<text x="376.6" y="192.4">een</text>
<text x="300" y="201.4">Voeg</text>
<text x="300" y="203.7">actief-hoog</text>
<text x="306.2" y="201.4">dus</text>
<text x="311.1" y="201.4">inverted:</text>
<text x="314" y="203.7">bordje.</text>
<text x="321.3" y="201.4">true</text>
<text x="326.7" y="201.4">toe</text>
<text x="331.2" y="201.4">aan</text>
<text x="336.3" y="201.4">beide</text>
<text x="343.1" y="201.4">gpio-switches,</text>
<text x="360.1" y="201.4">of</text>
<text x="363.4" y="201.4">kies</text>
<text x="368.8" y="201.4">een</text>
<text x="95" y="247.6">Watermeter:</text>
<text x="95" y="249.9">ESP32</text>
<text x="102.9" y="249.9">aan</text>
<text x="108" y="249.9">en</text>
<text x="108.6" y="247.6">pulssensor</text>
<text x="111.7" y="249.9">het</text>
<text x="116.2" y="249.9">signaal</text>
<text x="121.1" y="247.6">op</text>
<text x="124.9" y="247.6">GPIO32,</text>
<text x="125" y="249.9">inverted.</text>
<text x="134.4" y="247.6">met</text>
<text x="135.3" y="249.9">Type</text>
<text x="139.5" y="247.6">de</text>
<text x="141.1" y="249.9">sensor</text>
<text x="143.2" y="247.6">interne</text>
<text x="149.2" y="249.9">en</text>
<text x="151.7" y="247.6">pull-up</text>
<text x="152.9" y="249.9">of</text>
<text x="156.2" y="249.9">er</text>
<text x="159.6" y="249.9">externe</text>
<text x="161.2" y="247.6">van</text>
<text x="166.1" y="247.6">de</text>
<text x="95" y="252.1">onderdelen</text>
<text x="95" y="256.6">De firmware</text>
<text x="107.8" y="252.1">bij</text>
<text x="109.1" y="256.6">gooit</text>
<text x="111.6" y="252.1">zitten</text>
<text x="115.6" y="256.6">sinds</text>
<text x="118.7" y="252.1">is</text>
<text x="121.8" y="252.1">NIET nagekeken.</text>
<text x="122.3" y="256.6">14-09-2026</text>
<text x="137.7" y="256.6">alles</text>
<text x="140.3" y="252.1">(?)</text>
<text x="144" y="256.6">boven</text>
<text x="151.3" y="256.6">30</text>
<text x="155.2" y="256.6">L/min</text>
<text x="162.9" y="256.6">weg;</text>
<text x="95" y="258.9">dat</text>
<text x="99.6" y="258.9">ving</text>
<text x="105.1" y="258.9">een</text>
<text x="110" y="258.9">klapperende</text>
<text x="123.9" y="258.9">sensor</text>
<text x="132" y="258.9">af,</text>
<text x="136" y="258.9">geen</text>
<text x="142.2" y="258.9">hardwarewijziging.</text>
</g>
<g font-size="1.8" fill="#840000">
<text x="35" y="11.9">1</text>
<text x="85" y="11.9">2</text>
<text x="135" y="11.9">3</text>
<text x="185" y="11.9">4</text>
<text x="235" y="11.9">5</text>
<text x="285" y="11.9">6</text>
<text x="335" y="11.9">7</text>
<text x="385" y="11.9">8</text>
<text x="10.3" y="35.9">A</text>
<text x="408.3" y="35.9">A</text>
<text x="133" y="46.5" transform="rotate(-90 133 46.5)">+5V</text>
<text x="70.3" y="59.4">+5V</text>
<text x="338.3" y="59.4">AC6V_L</text>
<text x="70.3" y="61.9">BEL_HUIS</text>
<text x="338.3" y="61.9">AC6V_N</text>
<text x="168.6" y="80.8" transform="rotate(-90 168.6 80.8)">GND</text>
<text x="204.2" y="80.8" transform="rotate(-90 204.2 80.8)">GND</text>
<text x="10.3" y="85.9">B</text>
<text x="338.3" y="87.3">AC6V_N</text>
<text x="338.3" y="84.8">BEL1</text>
<text x="408.2" y="85.9">B</text>
<text x="200.3" y="92.2" transform="rotate(-90 200.3 92.2)">+5V</text>
<text x="222.7" y="96.2">+5V</text>
<text x="285" y="96.2">AC6V_L</text>
<text x="285" y="98.7">BEL1</text>
<text x="338.3" y="112.7">AC6V_N</text>
<text x="338.3" y="110.2">BEL2</text>
<text x="133" y="131.6" transform="rotate(-90 133 131.6)">+5V</text>
<text x="10.3" y="135.9">C</text>
<text x="338.3" y="135.6">BEL_IN</text>
<text x="408.2" y="135.9">C</text>
<text x="338.3" y="138.1">GND</text>
<text x="70.3" y="144.5">+5V</text>
<text x="168.6" y="165.9" transform="rotate(-90 168.6 165.9)">GND</text>
<text x="204.2" y="165.9" transform="rotate(-90 204.2 165.9)">GND</text>
<text x="200.3" y="177.3" transform="rotate(-90 200.3 177.3)">+5V</text>
<text x="10.3" y="185.9">D</text>
<text x="222.7" y="181.3">+5V</text>
<text x="285" y="181.3">AC6V_L</text>
<text x="285" y="183.8">BEL2</text>
<text x="408.2" y="185.9">D</text>
<text x="10.3" y="235.9">E</text>
<text x="408.3" y="235.9">E</text>
<text x="62.7" y="251.1">WATER_PULS</text>
<text x="62.7" y="248.6">+3V3</text>
<text x="62.7" y="268.9">GND</text>
<text x="62.7" y="271.5">GND</text>
<text x="10.3" y="285.9">F</text>
<text x="35" y="286.9">1</text>
<text x="85" y="286.9">2</text>
<text x="135" y="286.9">3</text>
<text x="185" y="286.9">4</text>
<text x="235" y="286.9">5</text>
<text x="285" y="286.9">6</text>
<text x="335" y="286.9">7</text>
<text x="385" y="286.9">8</text>
<text x="408.3" y="285.9">F</text>
</g>
<g font-size="1.8" fill="#006464">
<text x="91.4" y="55.5">R5</text>
<text x="91.4" y="58">1k</text>
<text x="112.8" y="59.3">A</text>
<text x="120.7" y="58">PC817</text>
<text x="120.7" y="55.5">U5</text>
<text x="127.1" y="59.3">C</text>
<text x="152.4" y="58">R6</text>
<text x="185.4" y="58">Q2</text>
<text x="317.5" y="55.5">J7</text>
<text x="317.5" y="58">beltrafo1</text>
<text x="320.2" y="59.3">1</text>
<text x="326.1" y="58">6</text>
<text x="328.5" y="58">V AC</text>
<text x="112.8" y="61.8">K</text>
<text x="127.2" y="61.8">E</text>
<text x="152.4" y="60.6">1k</text>
<text x="180.1" y="61.8">B</text>
<text x="185.4" y="60.6">S8050</text>
<text x="189.3" y="61.8">C</text>
<text x="189.4" y="64.4">E</text>
<text x="320.2" y="61.8">2</text>
<text x="167.6" y="69.4">R7</text>
<text x="167.6" y="72">10k</text>
<text x="317.5" y="80.9">J4</text>
<text x="317.5" y="83.4">Bel</text>
<text x="321.7" y="83.4">1</text>
<text x="323.1" y="83.6">1(huis)</text>
<text x="320.2" y="84.7">1</text>
<text x="320.2" y="87.2">2</text>
<text x="245.1" y="93.6">K1</text>
<text x="255.8" y="95">3</text>
<text x="199.4" y="101.2">R11</text>
<text x="209.6" y="101.2">D1</text>
<text x="236" y="96.1">COIL+</text>
<text x="236" y="98.7">COIL-</text>
<text x="245.1" y="96.1">SRD-05VDC-SL-C</text>
<text x="250" y="96.1">COM</text>
<text x="251.4" y="98.7">NO</text>
<text x="251.5" y="101.2">NC</text>
<text x="255.8" y="97.5">4</text>
<text x="199.4" y="103.7">1k</text>
<text x="209.6" y="103.7">1N4007</text>
<text x="317.5" y="106.3">J5</text>
<text x="199.4" y="113.9">D2</text>
<text x="317.5" y="108.8">Bel</text>
<text x="320.2" y="110.1">1</text>
<text x="320.2" y="112.6">2</text>
<text x="321.7" y="108.8">2</text>
<text x="323.1" y="109">1(garage)</text>
<text x="199.4" y="116.4">relais</text>
<text x="205.9" y="116.4">aan</text>
<text x="317.5" y="131.7">J6</text>
<text x="317.5" y="134.2">deurbelknop</text>
<text x="320.2" y="135.5">1</text>
<text x="323.1" y="134.4">1</text>
<text x="91.4" y="143.1">1k</text>
<text x="120.7" y="143.1">PC817</text>
<text x="120.7" y="140.6">U6</text>
<text x="152.4" y="143.1">R9</text>
<text x="185.4" y="143.1">Q3</text>
<text x="320.2" y="138">2</text>
<text x="112.8" y="144.4">A</text>
<text x="112.8" y="146.9">K</text>
<text x="127.1" y="144.4">C</text>
<text x="127.2" y="146.9">E</text>
<text x="152.4" y="145.6">1k</text>
<text x="180.1" y="146.9">B</text>
<text x="185.4" y="145.6">S8050</text>
<text x="189.3" y="146.9">C</text>
<text x="189.4" y="149.5">E</text>
<text x="167.6" y="154.5">R10</text>
<text x="167.6" y="157.1">10k</text>
<text x="245.1" y="178.7">K2</text>
<text x="236" y="181.2">COIL+</text>
<text x="236" y="183.7">COIL-</text>
<text x="245.1" y="181.2">SRD-05VDC-SL-C</text>
<text x="250" y="181.2">COM</text>
<text x="251.4" y="183.7">NO</text>
<text x="255.8" y="180.1">3</text>
<text x="255.8" y="182.6">4</text>
<text x="199.4" y="186.3">R12</text>
<text x="199.4" y="188.8">1k</text>
<text x="209.6" y="186.3">D3</text>
<text x="209.6" y="188.8">1N4007</text>
<text x="251.5" y="186.3">NC</text>
<text x="199.4" y="199">D4</text>
<text x="199.4" y="201.5">relais</text>
<text x="205.9" y="201.5">aan</text>
<text x="39.4" y="244.7">J3</text>
<text x="39.4" y="247.2">watermeter-sensor</text>
<text x="42" y="248.5">1</text>
<text x="42" y="251.1">2</text>
<text x="45" y="247.4">1</text>
<text x="39.4" y="265">J9</text>
<text x="39.4" y="267.6">watermeter-sensor</text>
<text x="42" y="268.8">1</text>
<text x="45" y="267.7">1</text>
<text x="42" y="271.4">2</text>
</g>
<g font-size="1.8" fill="#a90000">
<text x="109.8" y="58.2">1</text>
<text x="130.1" y="58.2">4</text>
<text x="109.8" y="60.7">2</text>
<text x="130.1" y="60.7">3</text>
<text x="177.1" y="60.7">1</text>
<text x="192.3" y="60.7">2</text>
<text x="192.3" y="63.2">3</text>
<text x="323.1" y="60.7">2</text>
<text x="323.1" y="86.1">2</text>
<text x="233" y="95">1</text>
<text x="233" y="97.5">2</text>
<text x="255.8" y="100.1">5</text>
<text x="323.1" y="111.5">2</text>
<text x="323.1" y="136.9">2</text>
<text x="109.8" y="143.3">1</text>
<text x="130.1" y="143.3">4</text>
<text x="109.8" y="145.8">2</text>
<text x="130.1" y="145.8">3</text>
<text x="177.1" y="145.8">1</text>
<text x="192.3" y="145.8">2</text>
<text x="192.3" y="148.3">3</text>
<text x="233" y="180.1">1</text>
<text x="233" y="182.6">2</text>
<text x="255.8" y="185.2">5</text>
<text x="45" y="249.9">2</text>
<text x="45" y="270.3">2</text>
</g>
<g font-size="1.8" fill="#0000c2">
<text x="91.4" y="140.6">R8</text>
<text x="70.3" y="147">BEL_GARAGE</text>
</g>
</svg>
